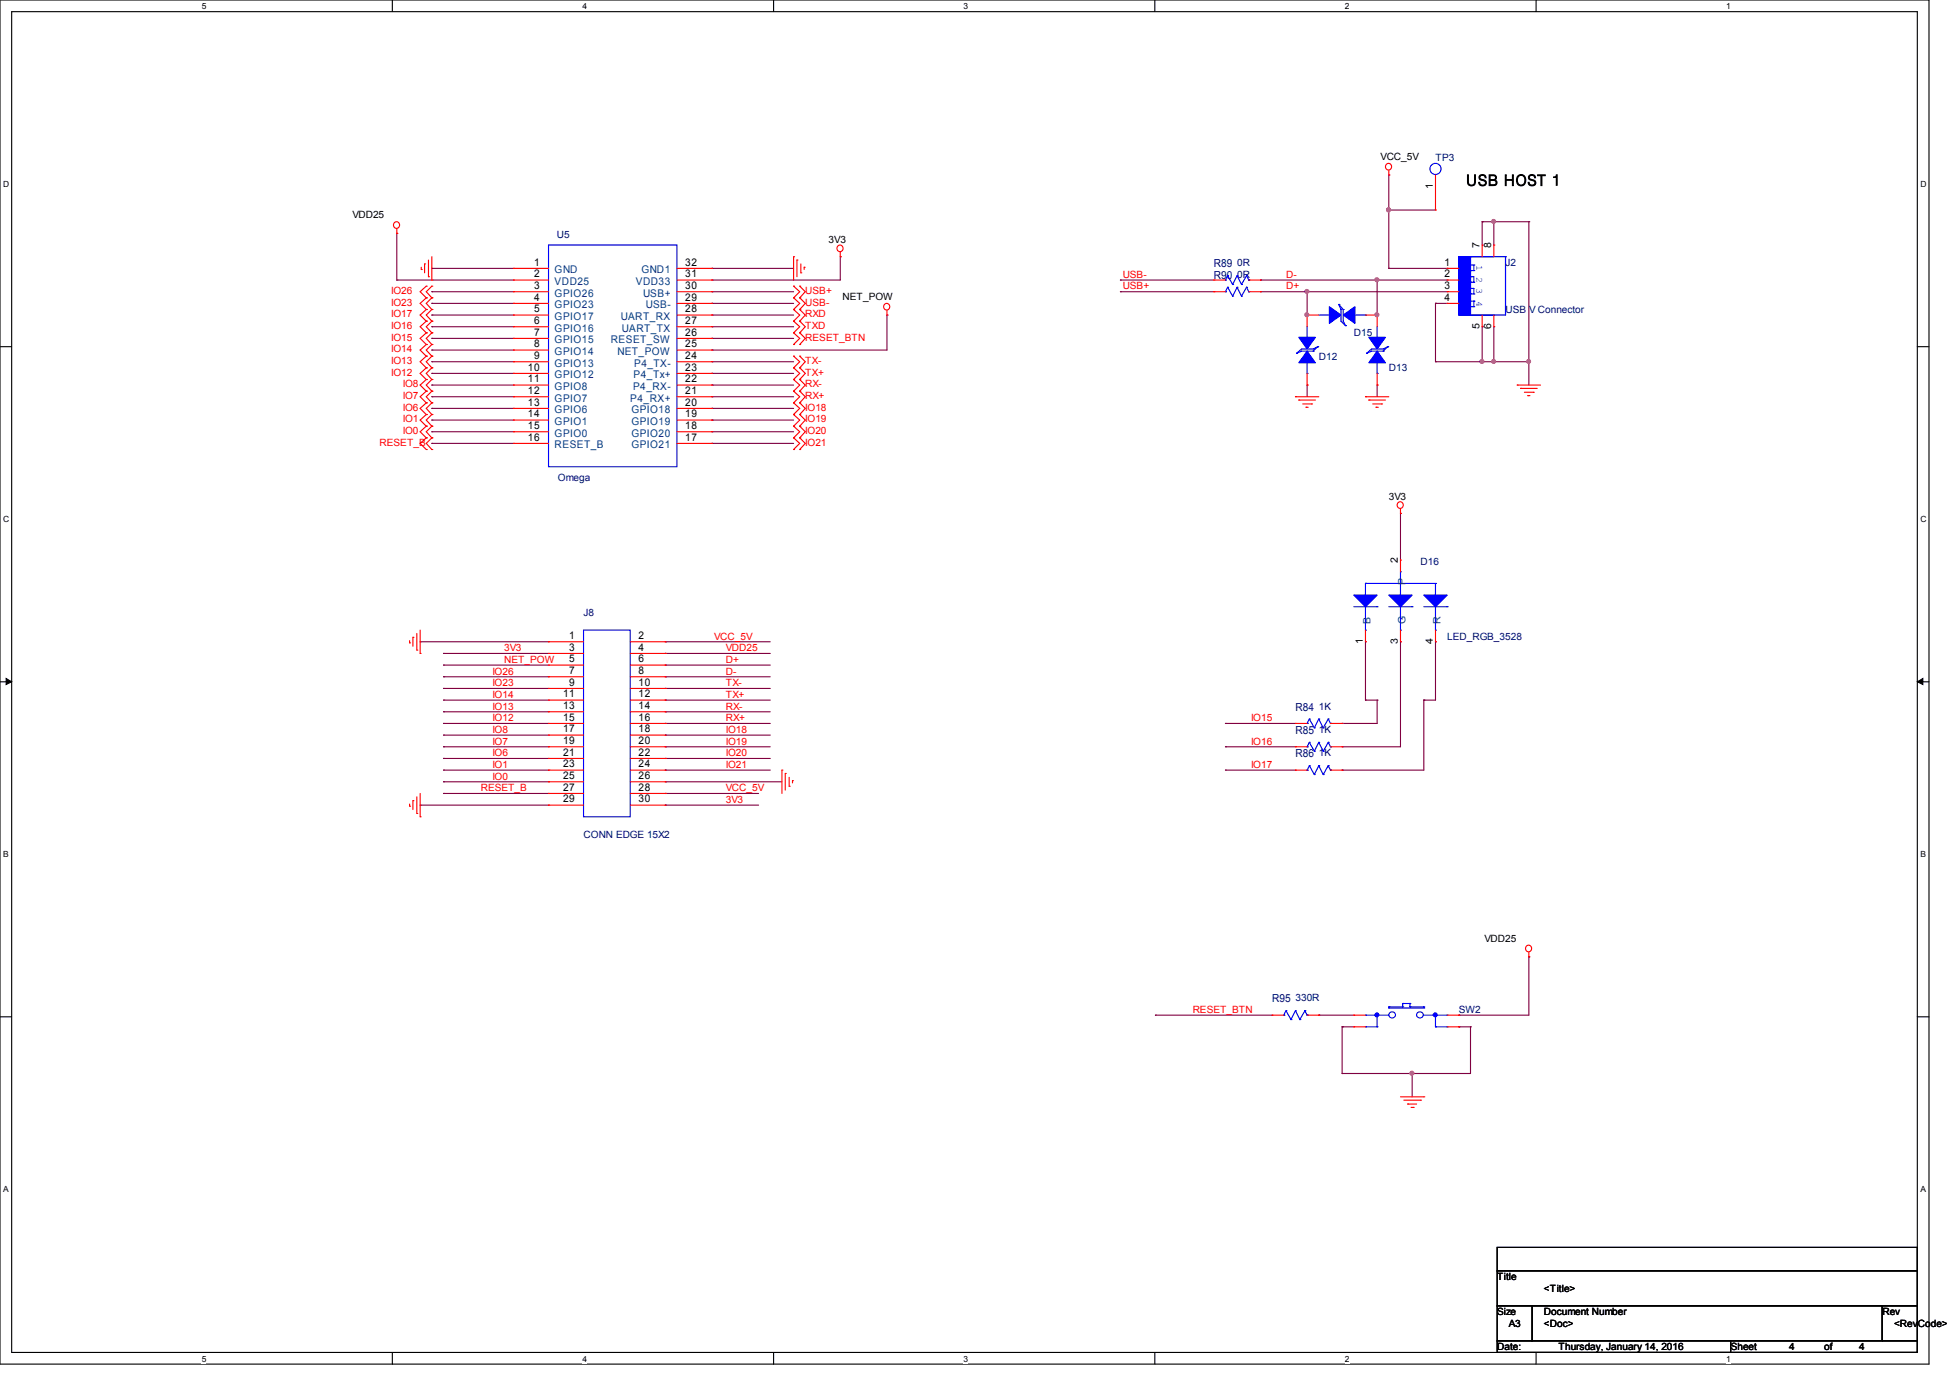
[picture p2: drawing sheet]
<svg xmlns="http://www.w3.org/2000/svg" width="297mm" height="210mm" viewBox="0 0 297 210" stroke-linecap="round" stroke-linejoin="round" font-family="sans-serif">
<path d="M0 0h293.9v207.9h-293.9zM1.8 1.8h290.3v204.3h-290.3z" fill="none" stroke="#000" stroke-width=".17"/>
<g fill="#fff">
<path d="M30.7 .3h.7v1.4h-.7z"/>
<path d="M30.7 206.3h.7v1.5h-.7z"/>
</g>
<path d="M59.8 0v1.8M59.8 206.1v1.8" fill="none" stroke="#000" stroke-width=".17"/>
<g fill="#fff">
<path d="M88.7 .3h.7v1.4h-.7z"/>
<path d="M88.7 206.3h.7v1.5h-.7z"/>
</g>
<path d="M117.9 0v1.8M117.9 206.1v1.8" fill="none" stroke="#000" stroke-width=".17"/>
<g fill="#fff">
<path d="M146.8 .3h.7v1.4h-.7z"/>
<path d="M146.8 206.3h.7v1.5h-.7z"/>
</g>
<path d="M175.9 0v1.8M175.9 206.1v1.8" fill="none" stroke="#000" stroke-width=".17"/>
<g fill="#fff">
<path d="M204.9 .3h.7v1.4h-.7z"/>
<path d="M204.9 206.3h.7v1.5h-.7z"/>
</g>
<path d="M234 0v1.8M234 206.1v1.8" fill="none" stroke="#000" stroke-width=".17"/>
<g fill="#fff">
<path d="M263 .3h.7v1.4h-.7z"/>
<path d="M263 206.3h.7v1.5h-.7z"/>
<path d="M.5 27.3h.9v1.4h-.9z"/>
<path d="M292.6 27.3h.9v1.4h-.9z"/>
<path d="M.5 78.3h.9v1.5h-.9z"/>
<path d="M292.6 78.3h.9v1.5h-.9z"/>
</g>
<path d="M0 52.8h1.8M292.1 52.8h1.8" fill="none" stroke="#000" stroke-width=".17"/>
<g fill="#fff">
<path d="M.5 129.4h.9v1.4h-.9z"/>
<path d="M292.6 129.4h.9v1.4h-.9z"/>
</g>
<path d="M0 103.9h1.8M292.1 103.9h1.8" fill="none" stroke="#000" stroke-width=".17"/>
<path d="M.9 103.4l.9 .5-.9 .4zM292.1 103.9l.8-.5v.9z" fill="#000" stroke="#000" stroke-width=".15"/>
<g fill="#fff">
<path d="M.5 180.4h.8v1.5h-.8z"/>
<path d="M292.6 180.4h.8v1.5h-.8z"/>
</g>
<path d="M0 154.9h1.8M292.1 154.9h1.8M228.1 190.1h64v3.5h-64zM228.1 193.6h64v5.4h-64zM228.1 199h5.3v5.3h-5.3zM233.4 199h53.4v5.3h-53.4zM286.8 199h5.3v5.3h-5.3zM228.1 204.3h35.6v1.8h-35.6zM263.7 204.3h28.4v1.8h-28.4z" fill="none" stroke="#000" stroke-width=".17"/>
<g fill="none" stroke="#800040" stroke-width=".17">
<path d="M60.5 35.6h.1M60.5 35.6v7.1M128 39.1h.1M128 39.1v3.6h-19.5M211.6 32h.1M211.6 26.7h.1M211.6 26.7v14.2M211.6 32h7.1M225.8 33.8h.1M225.8 33.8v3.5M225.8 33.8h7.1M227.6 33.8h.1"/>
<path d="M227.6 33.8v3.5M232.9 33.8h.1M232.9 33.8v24.9M60.5 42.7h.1M60.5 42.7h17.7M65.8 58.7h.1M65.8 56.9h.1M65.8 55.1h.1M65.8 53.3h.1M65.8 51.6h.1M65.8 49.8h.1M65.8 48h.1"/>
<path d="M65.8 46.2h.1M65.8 44.4h.1M65.8 40.9h.1M65.8 40.9h12.4M65.8 46.2h12.4M65.8 55.1h12.4M65.8 44.4h12.4M65.8 48h12.4M65.8 49.8h12.4M65.8 51.6h12.4M65.8 53.3h12.4M65.8 56.9h12.4"/>
<path d="M65.8 58.7h12.4M108.5 42.7h.1M108.5 40.9h.1M108.5 44.4h.1M108.5 46.2h.1M108.5 48h.1M108.5 49.8h.1M108.5 51.6h.1M108.5 53.3h.1M108.5 55.1h.1M108.5 56.9h.1M108.5 58.7h.1"/>
<path d="M108.5 40.9h12.4M108.5 46.2h12.4M108.5 55.1h12.4M108.5 44.4h12.4M108.5 48h12.4M108.5 49.8h12.4M108.5 51.6h12.4M108.5 56.9h12.4M108.5 58.7h12.4M135.1 48h.1M135.1 48v5.3h-26.6M170.7 42.7h.1"/>
<path d="M170.7 44.4h.1M170.7 42.7h14.2M170.7 44.4h14.2M192 44.4h.1M192 42.7h.1M192 42.7h28.5M192 44.4h28.5M199.1 58.7h.1M199.1 44.4h.1M199.1 44.4v3.6M199.1 58.7v1.8M209.8 58.7h.1"/>
<path d="M209.8 42.7h.1M209.8 42.7v5.3M209.8 58.7v1.8M211.6 40.9h.1M211.6 40.9h8.9M218.7 46.2h.1M218.7 55.1h.1M218.7 46.2h1.8M218.7 55.1h14.2M218.7 46.2v8.9M225.8 49.8h.1M225.8 49.8v5.3"/>
<path d="M227.6 55.1h.1M227.6 49.8v5.3M232.9 55.1h.1M65.8 65.8h.1M65.8 64h.1M65.8 62.2h.1M65.8 60.5h.1M65.8 67.6h.1M65.8 60.5h12.4M65.8 62.2h12.4M65.8 64h12.4M65.8 65.8h12.4"/>
<path d="M65.8 67.6h12.4M108.5 60.5h.1M108.5 62.2h.1M108.5 64h.1M108.5 65.8h.1M108.5 67.6h.1M108.5 60.5h12.4M108.5 62.2h12.4M108.5 64h12.4M108.5 65.8h12.4M108.5 67.6h12.4M213.4 78.2h.1"/>
<path d="M213.4 78.2v7.1M64 97.8h.1M64 97.8h19.6M67.6 99.6h.1M67.6 99.6h16M101.3 99.6h.1M101.3 97.8h.1M101.3 99.6h16M101.3 97.8h16M208 97.8h.1M208 97.8v8.9M213.4 97.8h.1"/>
<path d="M213.4 97.8v16h-8.9M218.7 97.8h.1M218.7 97.8v8.9h-1.8M67.6 119.1h.1M67.6 117.3h.1M67.6 115.6h.1M67.6 113.8h.1M67.6 112h.1M67.6 110.2h.1M67.6 108.5h.1M67.6 106.7h.1M67.6 104.9h.1"/>
<path d="M67.6 103.1h.1M67.6 101.3h.1M67.6 119.1h16M67.6 117.3h16M67.6 115.6h16M67.6 113.8h16M67.6 112h16M67.6 110.2h16M67.6 108.5h16M67.6 106.7h16M67.6 104.9h16M67.6 103.1h16"/>
<path d="M67.6 101.3h16M101.3 112h.1M101.3 113.8h.1M101.3 115.6h.1M101.3 117.3h.1M101.3 101.3h.1M101.3 103.1h.1M101.3 104.9h.1M101.3 106.7h.1M101.3 108.5h.1M101.3 110.2h.1M101.3 119.1h.1"/>
<path d="M101.3 119.1h17.8M101.3 117.3h16M101.3 115.6h16M101.3 113.8h16M101.3 112h16M101.3 110.2h16M101.3 108.5h16M101.3 106.7h16M101.3 104.9h16M101.3 103.1h16M101.3 101.3h16M186.7 117.3h.1"/>
<path d="M186.7 113.8h.1M186.7 110.2h.1M186.7 117.3h10.7M186.7 113.8h10.7M186.7 110.2h10.7M204.5 110.2h.1M204.5 113.8h.1M204.5 117.3h.1M208 106.7h.1M208 106.7h1.8M209.8 106.7h.1M209.8 106.7v3.5h-5.3"/>
<path d="M216.9 106.7h.1M216.9 106.7v10.6h-12.4M64 122.7h.1M64 122.7h19.6M67.6 120.9h.1M67.6 120.9h16M101.3 120.9h.1M101.3 122.7h.1M101.3 120.9h14.3M101.3 122.7h14.3M176 154.7h.1M176 154.7h17.8"/>
<path d="M200.9 154.7h.1M200.9 154.7h5.3M204.5 156.5h.1M204.5 156.5v7.1M204.5 156.5h1.7M222.2 156.5h.1M222.2 154.7h.1M222.2 156.5h1.8M224 156.5h.1M224 156.5v7.1h-19.5M232.9 145.8h.1M232.9 145.8v8.9h-10.7"/>
<path d="M204.5 163.6h.1M215.1 163.6h.1M215.1 163.6v3.5"/>
</g>
<g fill="#f0f" stroke="#f0f" stroke-width=".17">
<circle cx="232.9" cy="55.1" r=".3"/>
<circle cx="211.5" cy="32" r=".3"/>
<circle cx="225.8" cy="55.1" r=".3"/>
<circle cx="215.1" cy="163.5" r=".3"/>
<circle cx="209.8" cy="42.6" r=".3"/>
<circle cx="199.1" cy="44.4" r=".3"/>
<circle cx="199.1" cy="48" r=".3"/>
<circle cx="209.8" cy="48" r=".3"/>
<circle cx="227.5" cy="55.1" r=".3"/>
<circle cx="227.5" cy="33.7" r=".3"/>
</g>
<g fill="none" stroke="#f00" stroke-width=".17">
<path d="M60.5 35.6h.1M60.5 34.9v.7M65.3 39.6v2.6M65.8 39.1v3.6M120.9 39.1h.1M120.9 39.1v3.6M121.4 39.6h.1M121.4 39.6v2.6M128 39.1h.1M128 38.4v.7M211.6 26.7h.1M211.6 26v.7"/>
<path d="M218.7 32h.1M218.7 26.7v5.3M225.8 37.3h.1M225.8 37.3v1.8M227.6 37.3h.1M227.6 37.3v1.8M64.2 41.1h.1M64.2 40.7v.4M64.7 40.2h.1M64.7 40.2v1.4M64.9 59.6h.1M64.9 57.8h.1"/>
<path d="M64.9 56h.1M64.9 54.3h.1M64.9 52.5h.1M64.9 50.7h.1M64.9 48.9h.1M64.9 47.2h.1M64.9 45.4h.1M64.9 43.6h.1M64.9 59.6l-.9 .9 .9 .9M64.9 57.8l-.9 .9 .9 .9M64.9 56l-.9 .9 .9 .9M64.9 54.3l-.9 .8 .9 .9"/>
<path d="M64.9 52.5l-.9 .8 .9 1M64.9 50.7l-.9 .9 .9 .9M64.9 48.9l-.9 .9 .9 .9M64.9 47.2l-.9 .8 .9 .9M64.9 45.4l-.9 .8 .9 1M64.9 43.6l-.9 .8 .9 1M65.3 42.2h.1M65.8 42.7h.1M65.8 59.6h.1M65.8 57.8h.1M65.8 56h.1M65.8 54.3h.1"/>
<path d="M65.8 52.5h.1M65.8 50.7h.1M65.8 48.9h.1M65.8 47.2h.1M65.8 45.4h.1M65.8 43.6h.1M65.8 59.6l-.9 .9 .9 .9M65.8 57.8l-.9 .9 .9 .9M65.8 56l-.9 .9 .9 .9M65.8 54.3l-.9 .8 .9 .9M65.8 52.5l-.9 .8 .9 1M65.8 50.7l-.9 .9 .9 .9"/>
<path d="M65.8 48.9l-.9 .9 .9 .9M65.8 47.2l-.9 .8 .9 .9M65.8 45.4l-.9 .8 .9 1M65.8 43.6l-.9 .8 .9 1M78.2 40.9h.1M78.2 42.7h.1M78.2 44.4h.1M78.2 46.2h.1M78.2 48h.1M78.2 49.8h.1M78.2 51.6h.1M78.2 53.3h.1"/>
<path d="M78.2 55.1h.1M78.2 56.9h.1M78.2 58.7h.1M78.2 58.7h5.4M78.2 44.4h5.4M78.2 40.9h5.4M78.2 42.7h5.4M78.2 46.2h5.4M78.2 48h5.4M78.2 49.8h5.4M78.2 51.6h5.4M78.2 53.3h5.4"/>
<path d="M78.2 55.1h5.4M78.2 56.9h5.4M103.1 58.7h5.4M103.1 44.4h5.4M103.1 40.9h5.4M103.1 42.7h5.4M103.1 46.2h5.4M103.1 48h5.4M103.1 49.8h5.4M103.1 51.6h5.4M103.1 53.3h5.4M103.1 55.1h5.4"/>
<path d="M103.1 56.9h5.4M108.5 58.7h.1M108.5 56.9h.1M108.5 55.1h.1M108.5 53.3h.1M108.5 51.6h.1M108.5 49.8h.1M108.5 48h.1M108.5 46.2h.1M108.5 44.4h.1M108.5 42.7h.1M108.5 40.9h.1"/>
<path d="M120.9 45.4h.1M120.9 43.6h.1M120.9 47.2h.1M120.9 48.9h.1M120.9 50.7h.1M120.9 52.5h.1M120.9 56h.1M120.9 54.3h.1M120.9 57.8h.1M120.9 59.6h.1M120.9 43.6l.9 .8-.9 1M120.9 45.4l.9 .8-.9 1"/>
<path d="M120.9 47.2l.9 .8-.9 .9M120.9 48.9l.9 .9-.9 .9M120.9 50.7l.9 .9-.9 .9M120.9 54.3l.9 .8-.9 .9M120.9 56l.9 .9-.9 .9M120.9 59.6l.9 .9-.9 .9M120.9 57.8l.9 .9-.9 .9M121.8 45.4h.1M121.8 43.6h.1M121.8 47.2h.1M121.8 48.9h.1M121.8 50.7h.1"/>
<path d="M121.8 52.5h.1M121.8 56h.1M121.8 54.3h.1M121.8 57.8h.1M121.8 59.6h.1M121.8 43.6l.9 .8-.9 1M121.8 45.4l.9 .8-.9 1M121.8 47.2l.9 .8-.9 .9M121.8 48.9l.9 .9-.9 .9M121.8 50.7l.9 .9-.9 .9M121.8 54.3l.9 .8-.9 .9M121.8 56l.9 .9-.9 .9"/>
<path d="M121.8 59.6l.9 .9-.9 .9M121.8 57.8l.9 .9-.9 .9M122 41.6h.1M122 40.2v1.4M122.5 40.7h.1M122.5 40.7v.4M135.1 48h.1M135.1 47.3v.7M184.9 44.4h.1M184.9 42.7h.1M184.9 44.4h1.8M184.9 42.7h1.8"/>
<path d="M190.2 44.4h1.8M190.2 42.7h1.8M192 44.4h.1M192 42.7h.1M199.1 48h.1M199.1 58.7h.1M199.1 48h1.8M199.1 48v1.8M199.1 56.9v1.8M208 48h1.8M209.8 48h.1M209.8 58.7h.1"/>
<path d="M209.8 48v1.8M209.8 56.9v1.8M220.5 40.9h.1M220.5 42.7h.1M220.5 44.4h.1M220.5 46.2h.1M220.5 44.4h1.7M220.5 40.9h1.7M220.5 42.7h1.7M220.5 46.2h1.7M225.8 49.8h.1M225.8 48v1.8"/>
<path d="M227.6 49.8h.1M227.6 48v1.8M231.1 58.7h.1M231.1 58.7h3.6M231.6 59.2h.1M231.6 59.2h2.6M232.2 59.8h1.4M233.6 59.8h.1M64.9 64.9h.1M64.9 66.7h.1M64.9 63.2h.1M64.9 61.4h.1"/>
<path d="M64.9 68.5h.1M64.9 64.9l-.9 .9 .9 .9M64.9 63.2l-.9 .8 .9 .9M64.9 61.4l-.9 .8 .9 1M64.9 66.7l-.9 .9 .9 .9M65.8 64.9h.1M65.8 66.7h.1M65.8 63.2h.1M65.8 61.4h.1M65.8 68.5h.1M65.8 64.9l-.9 .9 .9 .9M65.8 63.2l-.9 .8 .9 .9"/>
<path d="M65.8 61.4l-.9 .8 .9 1M65.8 66.7l-.9 .9 .9 .9M78.2 60.5h.1M78.2 62.2h.1M78.2 64h.1M78.2 65.8h.1M78.2 67.6h.1M78.2 60.5h5.4M78.2 62.2h5.4M78.2 64h5.4M78.2 65.8h5.4M78.2 67.6h5.4"/>
<path d="M103.1 60.5h5.4M103.1 62.2h5.4M103.1 64h5.4M103.1 65.8h5.4M103.1 67.6h5.4M108.5 67.6h.1M108.5 65.8h.1M108.5 64h.1M108.5 62.2h.1M108.5 60.5h.1M120.9 61.4h.1M120.9 63.2h.1"/>
<path d="M120.9 64.9h.1M120.9 66.7h.1M120.9 68.5h.1M120.9 61.4l.9 .8-.9 1M120.9 63.2l.9 .8-.9 .9M120.9 64.9l.9 .9-.9 .9M120.9 66.7l.9 .9-.9 .9M121.8 61.4h.1M121.8 63.2h.1M121.8 64.9h.1M121.8 66.7h.1M121.8 68.5h.1"/>
<path d="M121.8 61.4l.9 .8-.9 1M121.8 63.2l.9 .8-.9 .9M121.8 64.9l.9 .9-.9 .9M121.8 66.7l.9 .9-.9 .9M197.4 60.5h.1M197.4 60.5h3.5M197.9 61h.1M197.9 61h2.5M198.5 61.6h1.3M199 62.1h.1M199 62.1h.3M199.8 61.6h.1"/>
<path d="M208 60.5h.1M208 60.5h3.6M208.5 61h.1M208.5 61h2.6M209.1 61.6h1.4M209.6 62.1h.1M209.6 62.1h.4M210.5 61.6h.1M213.4 78.2h.1M213.4 77.6v.6M232.7 60.3h.1M232.7 60.3h.4"/>
<path d="M62.4 98h.1M62.4 97.6v.4M62.9 97.1h.1M62.9 97.1v1.4M63.5 99.1h.1M63.5 96.5v2.6M64 99.6h.1M64 96v3.6M83.6 97.8h.1M83.6 99.6h.1M83.6 97.8h5.3M83.6 99.6h5.3"/>
<path d="M96 97.8h5.3M96 99.6h5.3M101.3 97.8h.1M101.3 99.6h.1M208 97.8h.1M208 96v1.8M213.4 85.3h.1M213.4 97.8h.1M213.4 85.3v1.8M213.4 96v1.8M218.7 97.8h.1M218.7 96v1.8"/>
<path d="M83.6 101.3h.1M83.6 103.1h.1M83.6 104.9h.1M83.6 106.7h.1M83.6 108.5h.1M83.6 110.2h.1M83.6 112h.1M83.6 113.8h.1M83.6 115.6h.1M83.6 117.3h.1M83.6 119.1h.1M83.6 101.3h5.3"/>
<path d="M83.6 103.1h5.3M83.6 104.9h5.3M83.6 106.7h5.3M83.6 108.5h5.3M83.6 110.2h5.3M83.6 112h5.3M83.6 113.8h5.3M83.6 115.6h5.3M83.6 117.3h5.3M83.6 119.1h5.3M96 101.3h5.3M96 103.1h5.3"/>
<path d="M96 104.9h5.3M96 106.7h5.3M96 108.5h5.3M96 110.2h5.3M96 112h5.3M96 113.8h5.3M96 115.6h5.3M96 117.3h5.3M96 119.1h5.3M101.3 101.3h.1M101.3 103.1h.1M101.3 104.9h.1"/>
<path d="M101.3 106.7h.1M101.3 108.5h.1M101.3 110.2h.1M101.3 112h.1M101.3 113.8h.1M101.3 115.6h.1M101.3 117.3h.1M101.3 119.1h.1M119.1 117.3h.1M119.1 117.3v3.6M119.6 117.9h.1M119.6 117.9v2.5"/>
<path d="M120.2 119.8h.1M120.2 118.4v1.4M120.7 119h.1M120.7 119v.3M197.4 117.3h.1M197.4 110.2h.1M197.4 113.8h.1M197.4 110.2h1.7M197.4 113.8h1.7M197.4 117.3h1.7M202.7 110.2h1.8M202.7 113.8h1.8"/>
<path d="M202.7 117.3h1.8M204.5 117.3h.1M204.5 110.2h.1M204.5 113.8h.1M62.4 122.9h.1M62.4 122.5v.4M62.9 122h.1M62.9 122v1.4M63.5 124h.1M63.5 121.4v2.6M64 124.5h.1M64 120.9v3.6"/>
<path d="M83.6 120.9h.1M83.6 122.7h.1M83.6 120.9h5.3M83.6 122.7h5.3M96 120.9h5.3M96 122.7h5.3M101.3 120.9h.1M101.3 122.7h.1M193.8 154.7h.1M193.8 154.7h1.8M199.1 154.7h1.8M200.9 154.7h.1"/>
<path d="M206.2 154.7h.1M206.2 156.5h.1M206.2 154.7h1.8M206.2 156.5h1.8M220.5 154.7h1.7M220.5 156.5h1.7M222.2 154.7h.1M222.2 156.5h.1M232.9 145.8h.1M232.9 145.1v.7M213.4 167.1h3.5M213.9 167.6h2.5"/>
<path d="M214.5 168.2h.1M214.5 168.2h1.3M215 168.7h.3M215.3 168.7h.1M216.4 167.6h.1M216.9 167.1h.1"/>
<circle cx="60.4" cy="34.3" r=".49"/>
<circle cx="128" cy="37.8" r=".49"/>
<circle cx="211.5" cy="25.4" r=".49"/>
<circle cx="135.1" cy="46.7" r=".49"/>
<circle cx="213.3" cy="77" r=".49"/>
<circle cx="232.9" cy="144.5" r=".49"/>
</g>
<g fill="none" stroke="#00f" stroke-width=".17">
<path d="M83.6 37.3h19.5v33.8h-19.5zM222.2 39.1h.1M222.2 39.1h5.4M222.2 39.1v8.9M224 39.1h5.4v8.9h-5.4zM229.4 39.1h.1M229.4 39.1v8.9M186.7 44.4h.1M186.7 42.7h.1M187 43.8h.1M187 42h.1M187 43.8l.8 1.3"/>
<path d="M187 43.8l-.3 .6M187 42l.8 1.3M187 42l-.3 .7M187.8 45.1h.1M187.8 43.3h.1M188.5 43.8h.1M188.5 42h.1M188.5 43.8l.6 1.3M188.5 43.8l-.7 1.3M188.5 42l.6 1.3M188.5 42l-.7 1.3M189.1 45.1h.1"/>
<path d="M189.1 43.3h.1M189.9 43.8h.1M189.9 42h.1M189.9 43.8l-.8 1.3M189.9 43.8l.3 .6M189.9 42l-.8 1.3M189.9 42l.3 .7M190.2 44.4h.1M190.2 42.7h.1M197.5 53.8h.1M199.1 51.6h.1M199.1 56.9h.1"/>
<path d="M199.1 49.8v1.8M199.1 55.1v1.8M200.1 53.5h.1M200.1 53.2h.1M200.1 53.5h-1.8l-.8 .3M200.1 53.2h-1.8l-.8 .6M200.7 52.8h.1M200.7 52.8l-.6 .7M200.7 52.8l-.6 .4M200.9 48h1.8M202.7 48h.1M204 46.4h.1"/>
<path d="M204 46.4l.6 .8M204 46.4l.3 .8M204.3 47.2h.1M204.3 47.2v1.7l.7 .7M204.6 47.2h.1M204.6 47.2v1.7l.4 .7M205 49.6h.1M206.2 48h1.8M208 48h.1M208.2 53.8h.1M209.8 51.6h.1M209.8 56.9h.1"/>
<path d="M209.8 49.8v1.8M209.8 55.1v1.8M210.7 53.5h.1M210.7 53.2h.1M210.7 53.5h-1.7l-.8 .3M210.7 53.2h-1.7l-.8 .6M211.4 52.8h.1M211.4 52.8l-.7 .7M211.4 52.8l-.7 .4M222.2 48h.1M222.2 48h5.4M223.9 43.9h.1"/>
<path d="M223.9 43.9h.6v.9M224 41.2h.1M224 42.2h.1M224 43h.1M224 44.8h.1M224 42.2h.5v.8M224 40.4h.5M224 41.2h.5M224 43h.5M224 44.8h.5M224 45.9h.5M224 46.7h.5"/>
<path d="M224.5 41.2h.1M224.5 45.9h.1M224.5 44.8h.1M224.5 40.4h.1M224.5 43h.1M224.5 46.7h.1M224.5 40.4v.8M224.5 45.9v.8M227.6 48h.1M88.9 96h7.1v28.5h-7.1zM206.2 92.5h3.6M208 88.9h.1"/>
<path d="M208 96h.1M208 88.9v1.8M208 92.5v3.5M208 88.9h10.7M209.8 92.5h.1M211.6 92.5h3.5M213.4 88.9h.1M213.4 94.2h.1M213.4 96h.1M213.4 87.1h.1M213.4 87.1v3.6M213.4 92.5v3.5"/>
<path d="M215.1 92.5h.1M216.9 92.5h3.6M218.7 88.9h.1M218.7 96h.1M218.7 88.9v1.8M218.7 92.5v3.5M220.5 92.5h.1M199.1 117.3h.1M199.1 110.2h.1M199.1 113.8h.1M199.5 116.7h.1M199.5 109.6h.1"/>
<path d="M199.5 113.1h.1M199.5 116.7l.7 1.3M199.5 116.7l-.4 .6M199.5 109.6l.7 1.3M199.5 109.6l-.4 .6M199.5 113.1l.7 1.4M199.5 113.1l-.4 .7M200.2 118h.1M200.2 110.9h.1M200.2 114.5h.1M200.9 116.7h.1M200.9 109.6h.1"/>
<path d="M200.9 113.1h.1M200.9 116.7l.7 1.3M200.9 116.7l-.7 1.3M200.9 109.6l.7 1.3M200.9 109.6l-.7 1.3M200.9 113.1l.7 1.4M200.9 113.1l-.7 1.4M201.6 118h.1M201.6 110.9h.1M201.6 114.5h.1M202.4 116.7h.1M202.4 109.6h.1"/>
<path d="M202.4 113.1h.1M202.4 116.7l-.8 1.3M202.4 116.7l.3 .6M202.4 109.6l-.8 1.3M202.4 109.6l.3 .6M202.4 113.1l-.8 1.4M202.4 113.1l.3 .7M202.7 117.3h.1M202.7 110.2h.1M202.7 113.8h.1M195.6 154.7h.1M195.9 154h.1"/>
<path d="M195.9 154l.8 1.4M195.9 154l-.3 .7M196.7 155.4h.1M197.4 154h.1M197.4 154l.6 1.4M197.4 154l-.7 1.4M198 155.4h.1M198.8 154h.1M198.8 154l-.8 1.4M198.8 154l.3 .7M199.1 154.7h.1M208 154.7h.1"/>
<path d="M208 156.5h.1M208 154.7h3.6M208 156.5h1.8M209.8 154.7h.1M209.8 156.5h.1M209.8 154.7v1.8M211.6 153.4h.1M211.6 153.6h.1M211.6 153.6h5.3M211.6 153.4h2.1M211.6 153.4v.2M213.7 152.9h.1"/>
<path d="M213.7 153.4h.1M213.7 152.9h1.1M213.7 152.9v.5M214.8 153.4h.1M214.8 152.9h.1M214.8 153.4h2.1M214.8 152.9v.5M216.9 153.6h.1M216.9 153.4h.1M216.9 153.4v.2M216.9 154.7h3.6M218.7 154.7h.1"/>
<path d="M218.7 156.5h.1M218.7 154.7v1.8M218.7 156.5h1.8M220.5 154.7h.1M220.5 156.5h.1"/>
<circle cx="218.7" cy="25.7" r=".85"/>
<circle cx="212.1" cy="154.6" r=".49"/>
<circle cx="216.3" cy="154.6" r=".49"/>
</g>
<g fill="#00f" stroke="#00f" stroke-width=".17">
<path d="M206.2 90.7h3.6l-1.8 1.8z" fill-rule="evenodd"/>
<path d="M211.6 90.7h3.5l-1.7 1.8z" fill-rule="evenodd"/>
<path d="M216.9 90.7h3.6l-1.8 1.8z" fill-rule="evenodd"/>
<path d="M208.5 51.4h2.6l-1.3 1.8z" fill-rule="evenodd"/>
<path d="M209.8 53.5l1.3 1.8h-2.6z" fill-rule="evenodd"/>
<path d="M222.2 39.1h1.8v8.9h-1.8z" fill-rule="evenodd"/>
<path d="M202.5 46.7l1.8 1.3-1.8 1.3z" fill-rule="evenodd"/>
<path d="M204.6 48l1.8-1.3v2.6z" fill-rule="evenodd"/>
<path d="M197.9 51.4h2.5l-1.3 1.8z" fill-rule="evenodd"/>
<path d="M199.1 53.5l1.3 1.8h-2.5z" fill-rule="evenodd"/>
<circle cx="218.7" cy="154.6" r=".3"/>
<circle cx="209.8" cy="154.6" r=".3"/>
</g>
<text font-size="2.3" x="223.4" y="28.3">USB HOST 1</text>
<g font-size="1.7" fill="#000080">
<text x="184.9" y="40.7">R89</text>
<text x="184.9" y="42.5">R90</text>
<text x="197.4" y="108.3">R84</text>
<text x="197.4" y="111.8">R85</text>
<text x="197.4" y="115.4">R86</text>
<text x="193.8" y="152.7">R95</text>
</g>
<g font-size="1.6">
<text x="81.4" y="40.5">1</text>
<text x="104.4" y="40.5">32</text>
<text x="220.1" y="40.5">1</text>
<text x="81.4" y="42.2">2</text>
<text x="81.4" y="44">3</text>
<text x="81.4" y="45.8">4</text>
<text x="81.4" y="47.6">5</text>
<text x="104.4" y="47.6">28</text>
<text x="104.4" y="45.8">29</text>
<text x="104.4" y="44">30</text>
<text x="104.4" y="42.2">31</text>
<text x="220.1" y="42.2">2</text>
<text x="220.1" y="44">3</text>
<text x="220.1" y="45.8">4</text>
<text x="81.4" y="49.4">6</text>
<text x="81.4" y="51.1">7</text>
<text x="81.4" y="52.9">8</text>
<text x="104.4" y="52.9">25</text>
<text x="104.4" y="51.1">26</text>
<text x="104.4" y="49.4">27</text>
<text x="80.4" y="56.5">10</text>
<text x="80.4" y="58.3">11</text>
<text x="81.4" y="54.7">9</text>
<text x="104.4" y="56.5">23</text>
<text x="104.4" y="58.3">22</text>
<text x="104.4" y="54.7">24</text>
<text x="80.4" y="60">12</text>
<text x="80.4" y="61.8">13</text>
<text x="80.4" y="63.6">14</text>
<text x="80.4" y="65.4">15</text>
<text x="104.4" y="60">21</text>
<text x="104.4" y="65.4">18</text>
<text x="104.4" y="63.6">19</text>
<text x="104.4" y="61.8">20</text>
<text x="80.4" y="67.1">16</text>
<text x="104.4" y="67.1">17</text>
<text x="86.7" y="97.4">1</text>
<text x="86.7" y="99.1">3</text>
<text x="86.7" y="100.9">5</text>
<text x="97.3" y="97.4">2</text>
<text x="97.3" y="99.1">4</text>
<text x="97.3" y="100.9">6</text>
<text x="85.8" y="106.3">11</text>
<text x="86.7" y="102.7">7</text>
<text x="86.7" y="104.5">9</text>
<text x="97.3" y="102.7">8</text>
<text x="97.3" y="104.5">10</text>
<text x="97.3" y="106.3">12</text>
<text x="85.8" y="108">13</text>
<text x="85.8" y="109.8">15</text>
<text x="85.8" y="111.6">17</text>
<text x="85.8" y="113.4">19</text>
<text x="97.3" y="108">14</text>
<text x="97.3" y="109.8">16</text>
<text x="97.3" y="111.6">18</text>
<text x="97.3" y="113.4">20</text>
<text x="85.8" y="115.1">21</text>
<text x="85.8" y="116.9">23</text>
<text x="85.8" y="118.7">25</text>
<text x="97.3" y="115.1">22</text>
<text x="97.3" y="116.9">24</text>
<text x="97.3" y="118.7">26</text>
<text x="85.8" y="120.5">27</text>
<text x="85.8" y="122.3">29</text>
<text x="97.3" y="120.5">28</text>
<text x="97.3" y="122.3">30</text>
</g>
<g font-size="1.6" fill="#004080">
<text x="84.5" y="41.7">GND</text>
<text x="97.7" y="41.7">GND1</text>
<text x="84.5" y="43.4">VDD25</text>
<text x="84.5" y="45.2">GPIO26</text>
<text x="84.5" y="47">GPIO23</text>
<text x="96.9" y="43.4">VDD33</text>
<text x="98" y="45.2">USB+</text>
<text x="98.4" y="47">USB-</text>
<text x="84.5" y="48.8">GPIO17</text>
<text x="84.5" y="50.5">GPIO16</text>
<text x="84.5" y="52.3">GPIO15</text>
<text x="93.1" y="52.3">RESET_SW</text>
<text x="94.6" y="48.8">UART_RX</text>
<text x="94.7" y="50.5">UART_TX</text>
<text x="84.5" y="54.1">GPIO14</text>
<text x="84.5" y="55.9">GPIO13</text>
<text x="84.5" y="57.7">GPIO12</text>
<text x="84.5" y="59.4">GPIO8</text>
<text x="94.1" y="54.1">NET_POW</text>
<text x="96.4" y="59.4">P4_RX-</text>
<text x="96.5" y="57.7">P4_Tx+</text>
<text x="96.6" y="55.9">P4_TX-</text>
<text x="84.5" y="61.2">GPIO7</text>
<text x="84.5" y="63">GPIO6</text>
<text x="84.5" y="64.8">GPIO1</text>
<text x="96" y="61.2">P4_RX+</text>
<text x="96.2" y="64.8">GPIO19</text>
<text x="96.2" y="63">GPIO18</text>
<text x="84.5" y="66.5">GPIO0</text>
<text x="84.5" y="68.3">RESET_B</text>
<text x="96.2" y="68.3">GPIO21</text>
<text x="96.2" y="66.5">GPIO20</text>
</g>
<g font-size="1.5">
<text x="210.3" y="24.4">VCC_5V</text>
<text x="218.3" y="28.8" transform="rotate(-90 218.3 28.8)">1</text>
<text x="53.7" y="33.3">VDD25</text>
<text x="126.2" y="37">3V3</text>
<text x="225.4" y="37.8" transform="rotate(-90 225.4 37.8)">7</text>
<text x="227.2" y="37.8" transform="rotate(-90 227.2 37.8)">8</text>
<text x="128.4" y="45.7">NET_POW</text>
<text x="225.4" y="50.1" transform="rotate(-90 225.4 50.1)">5</text>
<text x="227.2" y="50.1" transform="rotate(-90 227.2 50.1)">6</text>
<text x="211.6" y="76.1">3V3</text>
<text x="213" y="85.9" transform="rotate(-90 213 85.9)">2</text>
<text x="207.6" y="98.1" transform="rotate(-90 207.6 98.1)">1</text>
<text x="213" y="98.1" transform="rotate(-90 213 98.1)">3</text>
<text x="218.3" y="98.1" transform="rotate(-90 218.3 98.1)">4</text>
<text x="226.2" y="143.5">VDD25</text>
<text x="228.1" y="195.1">Title</text>
<text x="235.2" y="196.9">&lt;Title&gt;</text>
<text x="228.1" y="200.4">Size</text>
<text x="229.9" y="202.2">A3</text>
<text x="235.2" y="200.4">Document Number</text>
<text x="235.2" y="202.2">&lt;Doc&gt;</text>
<text x="286.8" y="200.4">Rev</text>
<text x="288.6" y="202.2">&lt;RevCode&gt;</text>
<text x="228.1" y="205.7">Date:</text>
<text x="237.4" y="205.7">Thursday, January 14, 2016</text>
<text x="263.7" y="205.7">Sheet</text>
<text x="272.6" y="205.7">4</text>
<text x="277.9" y="205.7">of</text>
<text x="283.2" y="205.7">4</text>
</g>
<g font-size="1.5" fill="#000080">
<text x="218.7" y="24.6">TP3</text>
<text x="84.8" y="36.3">U5</text>
<text x="188.5" y="40.6">0R</text>
<text x="229.4" y="40.6">J2</text>
<text x="188.5" y="42.3">0R</text>
<text x="229.4" y="47.7">USB V Connector</text>
<text x="206.3" y="51.2">D15</text>
<text x="200.9" y="54.8">D12</text>
<text x="211.6" y="56.6">D13</text>
<text x="85" y="73.2">Omega</text>
<text x="216.4" y="86.1">D16</text>
<text x="88.9" y="93.9">J8</text>
<text x="220.5" y="97.5">LED_RGB_3528</text>
<text x="200.9" y="108.1">1K</text>
<text x="200.9" y="111.7">1K</text>
<text x="200.9" y="115.2">1K</text>
<text x="88.9" y="127.7">CONN EDGE 15X2</text>
<text x="197.4" y="152.6">330R</text>
<text x="222.3" y="154.3">SW2</text>
</g>
<g font-size="1.5" fill="#f00">
<text x="59.6" y="46.6">IO23</text>
<text x="59.6" y="44.8">IO26</text>
<text x="122.7" y="44.8">USB+</text>
<text x="122.7" y="46.6">USB-</text>
<text x="171" y="42.3">USB-</text>
<text x="171" y="44.1">USB+</text>
<text x="195.9" y="44.1">D+</text>
<text x="195.9" y="42.3">D-</text>
<text x="59.6" y="53.7">IO14</text>
<text x="59.6" y="51.9">IO15</text>
<text x="59.6" y="50.1">IO16</text>
<text x="59.6" y="48.3">IO17</text>
<text x="122.7" y="48.3">RXD</text>
<text x="122.7" y="50.1">TXD</text>
<text x="122.7" y="51.9">RESET_BTN</text>
<text x="59.6" y="57.2">IO12</text>
<text x="59.6" y="55.5">IO13</text>
<text x="61.4" y="59">IO8</text>
<text x="122.7" y="55.5">TX-</text>
<text x="122.7" y="57.2">TX+</text>
<text x="122.7" y="59">RX-</text>
<text x="61.4" y="64.3">IO1</text>
<text x="61.4" y="62.6">IO6</text>
<text x="61.4" y="60.8">IO7</text>
<text x="122.7" y="60.8">RX+</text>
<text x="122.7" y="62.6">IO18</text>
<text x="122.7" y="64.3">IO19</text>
<text x="57.8" y="67.9">RESET_B</text>
<text x="61.4" y="66.1">IO0</text>
<text x="122.7" y="66.1">IO20</text>
<text x="122.7" y="67.9">IO21</text>
<text x="76.8" y="99.2">3V3</text>
<text x="76.8" y="101">NET_POW</text>
<text x="108.8" y="97.5">VCC_5V</text>
<text x="110.6" y="99.2">VDD25</text>
<text x="110.6" y="101">D+</text>
<text x="75" y="106.3">IO14</text>
<text x="75" y="104.6">IO23</text>
<text x="75" y="102.8">IO26</text>
<text x="110.6" y="102.8">D-</text>
<text x="110.6" y="104.6">TX-</text>
<text x="110.6" y="106.3">TX+</text>
<text x="75" y="113.5">IO7</text>
<text x="75" y="111.7">IO8</text>
<text x="75" y="109.9">IO12</text>
<text x="75" y="108.1">IO13</text>
<text x="110.6" y="111.7">IO18</text>
<text x="110.6" y="113.5">IO19</text>
<text x="110.6" y="108.1">RX-</text>
<text x="110.6" y="109.9">RX+</text>
<text x="190.6" y="113.5">IO16</text>
<text x="190.6" y="109.9">IO15</text>
<text x="75" y="118.8">IO0</text>
<text x="75" y="117">IO1</text>
<text x="75" y="115.2">IO6</text>
<text x="110.6" y="115.2">IO20</text>
<text x="110.6" y="117">IO21</text>
<text x="190.6" y="117">IO17</text>
<text x="73.2" y="120.6">RESET_B</text>
<text x="110.6" y="120.6">VCC_5V</text>
<text x="110.6" y="122.3">3V3</text>
<text x="181.7" y="154.3">RESET_BTN</text>
</g>
<g font-size="1.5" fill="#004080">
<text x="214.1" y="89.1" transform="rotate(-90 214.1 89.1)">P</text>
<text x="208.8" y="95.1" transform="rotate(-90 208.8 95.1)">B</text>
<text x="214.1" y="95.1" transform="rotate(-90 214.1 95.1)">G</text>
<text x="219.5" y="95.1" transform="rotate(-90 219.5 95.1)">R</text>
</g>
<g font-size="1.4" fill="#00f">
<text x="224.9" y="40.4" transform="rotate(90 224.9 40.4)">1 2 3</text>
<text x="224.9" y="45.9" transform="rotate(90 224.9 45.9)">4</text>
</g>
<g font-size="1.3">
<text x="30.7" y="1.4">5</text>
<text x="88.7" y="1.4">4</text>
<text x="146.8" y="1.4">3</text>
<text x="204.9" y="1.4">2</text>
<text x="263" y="1.4">1</text>
<text x=".5" y="28.4">D</text>
<text x="292.6" y="28.4">D</text>
<text x=".5" y="79.5">C</text>
<text x="292.6" y="79.5">C</text>
<text x=".5" y="130.6">B</text>
<text x="292.6" y="130.6">B</text>
<text x=".5" y="181.6">A</text>
<text x="292.6" y="181.6">A</text>
<text x="30.7" y="207.5">5</text>
<text x="88.7" y="207.5">4</text>
<text x="146.8" y="207.5">3</text>
<text x="204.9" y="207.5">2</text>
<text x="263" y="207.5">1</text>
</g>
</svg>
